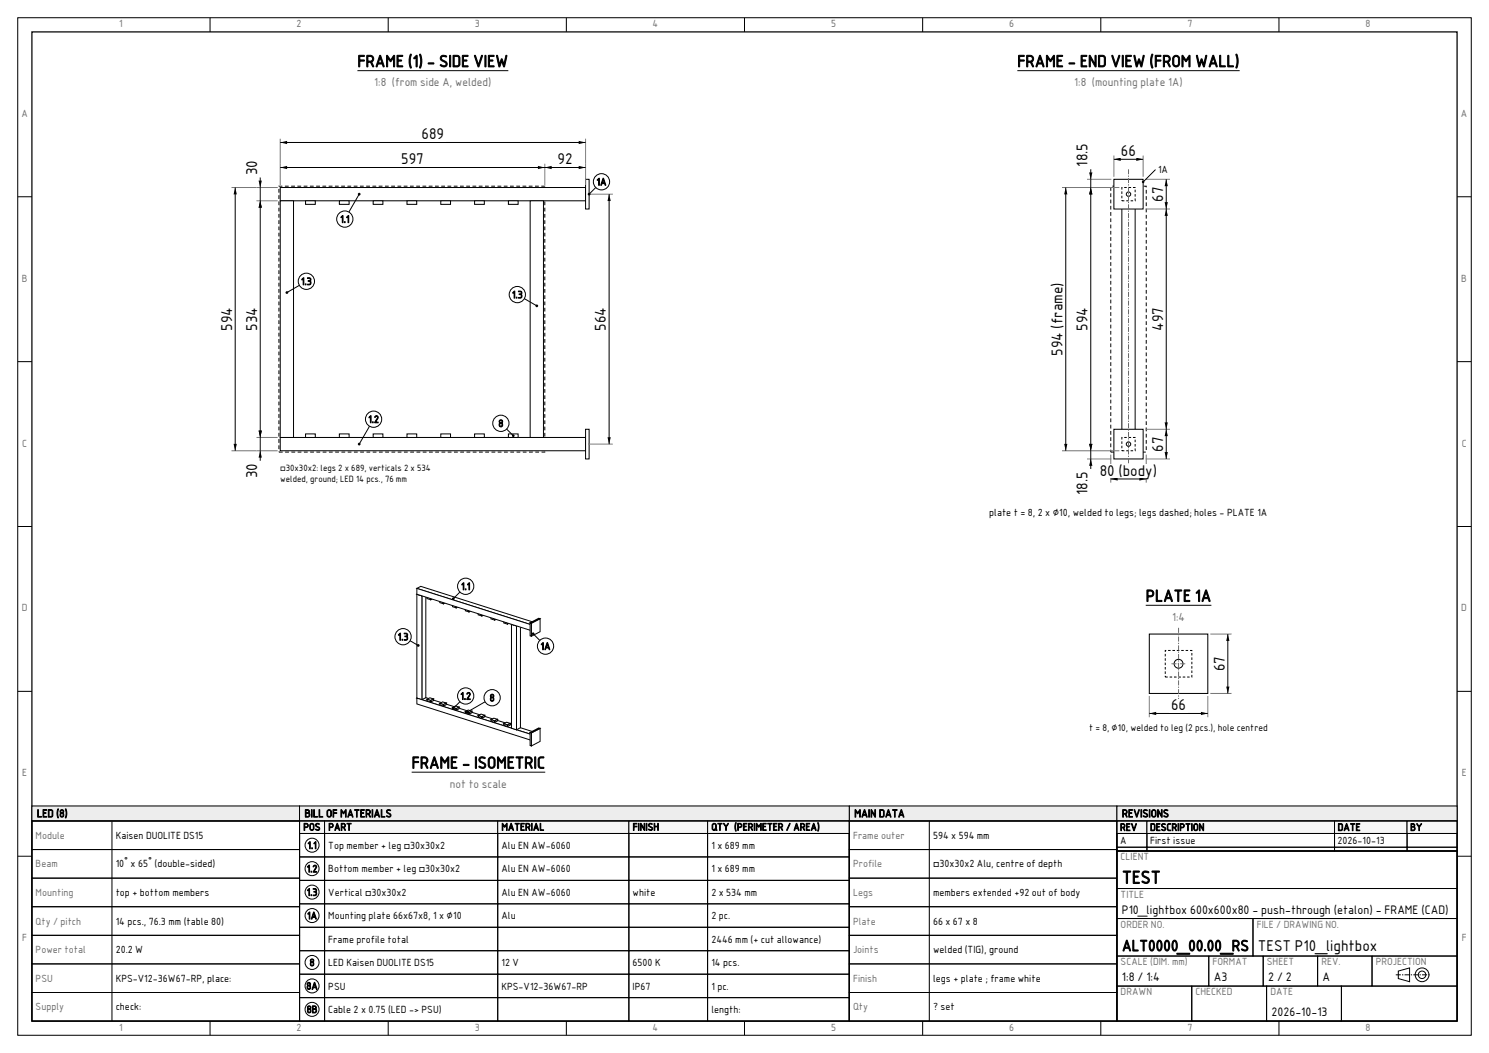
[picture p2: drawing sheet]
<svg xmlns="http://www.w3.org/2000/svg" width="420mm" height="297mm" viewBox="0 0 420 297" stroke-linecap="round" stroke-linejoin="round" font-family="sans-serif">
<g fill="none" stroke="#000" stroke-width=".28">
<path d="M5 5h410v287h-410zM59.3 5v4M109.5 5v4M159.7 5v4M210 5v4M260.2 5v4M310.5 5v4M360.7 5v4M5 55.5h4M411 55.5h4M5 102h4M411 102h4"/>
<path d="M5 148.5h4M411 148.5h4M5 195h4M411 195h4M5 241.5h4M411 241.5h4M59.3 288v4M109.5 288v4M159.7 288v4M210 288v4M260.2 288v4M310.5 288v4"/>
<path d="M360.7 288v4"/>
</g>
<path d="M9 9h402v279h-402z" fill="none" stroke="#000" stroke-width=".35"/>
<path d="M78.7 52.5h75v75h-75z" fill="none" stroke="#000" stroke-width=".28" stroke-dasharray="1.1 .7" stroke-linecap="butt"/>
<g fill="#fff" stroke="#000" stroke-width=".28">
<path d="M79 52.9h86.2v3.7h-86.2z" fill-rule="evenodd"/>
<path d="M79 123.4h86.2v3.7h-86.2z" fill-rule="evenodd"/>
<path d="M79 56.6h3.8v66.8h-3.8z" fill-rule="evenodd"/>
<path d="M149.5 56.6h3.8v66.8h-3.8z" fill-rule="evenodd"/>
<path d="M165.2 50.6h1v8.4h-1z" fill-rule="evenodd"/>
<path d="M165.2 121.1h1v8.4h-1z" fill-rule="evenodd"/>
<path d="M86.2 56.6h2.7v1h-2.7z" fill-rule="evenodd"/>
<path d="M95.7 56.6h2.8v1h-2.8z" fill-rule="evenodd"/>
<path d="M105.3 56.6h2.7v1h-2.7z" fill-rule="evenodd"/>
<path d="M114.8 56.6h2.7v1h-2.7z" fill-rule="evenodd"/>
<path d="M124.3 56.6h2.8v1h-2.8z" fill-rule="evenodd"/>
<path d="M133.9 56.6h2.7v1h-2.7z" fill-rule="evenodd"/>
<path d="M143.4 56.6h2.8v1h-2.8z" fill-rule="evenodd"/>
<path d="M86.2 122.4h2.7v1h-2.7z" fill-rule="evenodd"/>
<path d="M95.7 122.4h2.8v1h-2.8z" fill-rule="evenodd"/>
<path d="M105.3 122.4h2.7v1h-2.7z" fill-rule="evenodd"/>
<path d="M114.8 122.4h2.7v1h-2.7z" fill-rule="evenodd"/>
<path d="M124.3 122.4h2.8v1h-2.8z" fill-rule="evenodd"/>
<path d="M133.9 122.4h2.7v1h-2.7z" fill-rule="evenodd"/>
<path d="M143.4 122.4h2.8v1h-2.8z" fill-rule="evenodd"/>
</g>
<path d="M79 39.1v13.1M165.2 39.1v13.1M153.7 46.2v6" fill="none" stroke="#7a7a7a" stroke-width=".28"/>
<path d="M79 47.2h86.2M79 40.2h86.2" fill="none" stroke="#000" stroke-width=".28"/>
<path d="M79 47.2l2-.4v.9zM79 40.2l2-.5v.9zM151.7 46.8l2 .4-2 .5zM153.7 47.2l1.9-.4v.9zM163.2 46.8l2 .4-2 .5zM163.2 39.7l2 .5-2 .4z" fill="#000"/>
<path d="M118.5 36.1h7.2v3.8h-7.2z" fill-rule="evenodd" fill="#fff"/>
<path d="M65.3 52.9h13M72.3 56.6h6M65.3 127.1h13M72.3 123.4h6" fill="none" stroke="#7a7a7a" stroke-width=".28"/>
<path d="M66.3 52.9v74.2M73.4 50.1v79.9" fill="none" stroke="#000" stroke-width=".28"/>
<path d="M66.3 52.9l.5 1.9h-.9zM72.9 50.9h1l-.5 2zM73.4 56.6l.5 2h-1zM65.9 125.2h.9l-.5 1.9zM72.9 121.4h1l-.5 2zM73.4 127.1l.5 2h-1z" fill="#000"/>
<path d="M62.2 86.3h3.8v7.5h-3.8z" fill-rule="evenodd" fill="#fff"/>
<path d="M165.9 54.8h7M165.9 125.3h7" fill="none" stroke="#7a7a7a" stroke-width=".28"/>
<path d="M101.3 54.8l-4 7M171.8 54.8v70.5" fill="none" stroke="#000" stroke-width=".28"/>
<g fill="#000">
<path d="M171.8 54.8l.5 1.9h-.9zM171.4 123.3h.9l-.5 2z"/>
<circle cx="101.3" cy="54.8" r=".39"/>
</g>
<circle cx="97.3" cy="61.8" r="2.29" fill="#fff" stroke="#000" stroke-width=".28"/>
<path d="M105.4 118.2l-4.1 7.1" fill="none" stroke="#000" stroke-width=".28"/>
<circle cx="101.3" cy="125.3" r=".39" fill="#000"/>
<circle cx="105.4" cy="118.2" r="2.29" fill="#fff" stroke="#000" stroke-width=".28"/>
<path d="M86.4 79.3l-5.5 3.2" fill="none" stroke="#000" stroke-width=".28"/>
<circle cx="80.9" cy="82.5" r=".39" fill="#000"/>
<circle cx="86.4" cy="79.3" r="2.29" fill="#fff" stroke="#000" stroke-width=".28"/>
<path d="M145.9 83.1l5.5 3.2" fill="none" stroke="#000" stroke-width=".28"/>
<circle cx="151.4" cy="86.3" r=".39" fill="#000"/>
<circle cx="145.9" cy="83.1" r="2.29" fill="#fff" stroke="#000" stroke-width=".28"/>
<path d="M169.7 51.3l-3.5 3.5" fill="none" stroke="#000" stroke-width=".28"/>
<circle cx="166.2" cy="54.8" r=".39" fill="#000"/>
<circle cx="169.7" cy="51.3" r="2.29" fill="#fff" stroke="#000" stroke-width=".28"/>
<path d="M141.3 119.4l3.5 3.5" fill="none" stroke="#000" stroke-width=".28"/>
<circle cx="144.8" cy="122.9" r=".39" fill="#000"/>
<circle cx="141.3" cy="119.4" r="2.29" fill="#fff" stroke="#000" stroke-width=".28"/>
<path d="M100.8 19.9h42.6" fill="none" stroke="#000" stroke-width=".28"/>
<path d="M313.3 52.5h10v75h-10z" fill="none" stroke="#000" stroke-width=".28" stroke-dasharray="1.1 .7" stroke-linecap="butt"/>
<g fill="#fff" stroke="#000" stroke-width=".28">
<path d="M316.4 52.9h3.8v3.7h-3.8z" fill-rule="evenodd"/>
<path d="M316.7 53.1h3.2v3.3h-3.2z" fill-rule="evenodd"/>
<path d="M316.4 123.4h3.8v3.7h-3.8z" fill-rule="evenodd"/>
<path d="M316.7 123.6h3.2v3.3h-3.2z" fill-rule="evenodd"/>
<path d="M316.4 56.6h3.8v66.8h-3.8z" fill-rule="evenodd"/>
<path d="M314.2 50.6h8.2v8.4h-8.2z" fill-rule="evenodd"/>
<path d="M314.2 121.1h8.2v8.4h-8.2z" fill-rule="evenodd"/>
<circle cx="318.3" cy="54.8" r=".63"/>
<circle cx="318.3" cy="125.3" r=".63"/>
</g>
<path d="M316.4 52.9h3.8v3.7h-3.8zM316.4 123.4h3.8v3.7h-3.8z" fill="none" stroke="#000" stroke-width=".28" stroke-dasharray=".7 .5" stroke-linecap="butt"/>
<path d="M318.3 47.8v84.5" fill="none" stroke="#6e6e6e" stroke-width=".28" stroke-dasharray="1.4 .4 .4 .4" stroke-linecap="butt"/>
<path d="M313.3 128.2v8M323.3 128.2v8" fill="none" stroke="#7a7a7a" stroke-width=".28"/>
<path d="M313.3 135.1h10" fill="none" stroke="#000" stroke-width=".28"/>
<path d="M313.3 135.1l2-.5v1zM321.4 134.6l1.9 .5-1.9 .5z" fill="#000"/>
<path d="M309.8 131h17v3.8h-17z" fill-rule="evenodd" fill="#fff"/>
<path d="M314.2 43.9v6M322.4 43.9v6" fill="none" stroke="#7a7a7a" stroke-width=".28"/>
<path d="M314.2 44.9h8.2" fill="none" stroke="#000" stroke-width=".28"/>
<path d="M314.2 44.9l1.9-.4v.9zM320.5 44.5l1.9 .4-1.9 .5z" fill="#000"/>
<path d="M315.8 40.8h5.1v3.8h-5.1z" fill-rule="evenodd" fill="#fff"/>
<path d="M299.6 52.9h16.1M306.6 50.6h6.9M323.1 50.6h6.9M323.1 59h6.9M299.6 127.1h16.1M306.6 129.5h6.9M323.1 121.1h6.9M323.1 129.5h6.9" fill="none" stroke="#7a7a7a" stroke-width=".28"/>
<path d="M300.6 52.9v74.2M307.7 47.8v84.5M329 50.6v78.9" fill="none" stroke="#000" stroke-width=".28"/>
<path d="M300.6 52.9l.5 1.9h-.9zM307.2 48.6h.9l-.4 2zM307.7 52.9l.4 1.9h-.9zM329 50.6l.4 1.9h-.9zM328.5 57h.9l-.4 2zM329 59l.4 1.9h-.9zM300.2 125.2h.9l-.5 1.9zM307.2 125.2h.9l-.4 1.9zM307.7 129.5l.4 1.9h-.9zM328.5 119.1h.9l-.4 2zM329 121.1l.4 1.9h-.9zM328.5 127.5h.9l-.4 2z" fill="#000"/>
<path d="M296.5 79.2h3.8v21.6h-3.8z" fill-rule="evenodd" fill="#fff"/>
<path d="M287 19.9h62.7M325.9 47.8l-3.5 3.5" fill="none" stroke="#000" stroke-width=".28"/>
<circle cx="322.4" cy="51.3" r=".35" fill="#000"/>
<g fill="#fff" stroke="#000" stroke-width=".28">
<path d="M117.6 196.9l1.1-.6 32.6 10.4-1.1 .6z" fill-rule="evenodd"/>
<path d="M120.4 197.2l.8-.4 1.1 .4-.8 .4z" fill-rule="evenodd"/>
<path d="M121.5 197.6l.8-.4v.4l-.8 .4z" fill-rule="evenodd"/>
<path d="M120.4 197.2l1.1 .4v.4l-1.1-.3z" fill-rule="evenodd"/>
<path d="M124 198.4l.9-.4 1 .3-.8 .4z" fill-rule="evenodd"/>
<path d="M125.1 198.7l.8-.4v.4l-.8 .5z" fill-rule="evenodd"/>
<path d="M124 198.4l1.1 .3v.5l-1.1-.4z" fill-rule="evenodd"/>
<path d="M119 168.1l1.1-.6v29.3l-1.1 .6z" fill-rule="evenodd"/>
<path d="M127.7 199.5l.8-.4 1 .3-.8 .5z" fill-rule="evenodd"/>
<path d="M117.6 167.6l1.4 .5v29.3l-1.4-.5z" fill-rule="evenodd"/>
<path d="M128.7 199.9l.8-.5v.5l-.8 .4z" fill-rule="evenodd"/>
<path d="M127.7 199.5l1 .4v.4l-1-.3z" fill-rule="evenodd"/>
<path d="M131.3 200.7l.8-.4 1 .3-.8 .4z" fill-rule="evenodd"/>
<path d="M132.3 201l.8-.4v.4l-.8 .5z" fill-rule="evenodd"/>
<path d="M131.3 200.7l1 .3v.5l-1-.4z" fill-rule="evenodd"/>
<path d="M117.6 196.9l32.6 10.4v1.6l-32.6-10.4z" fill-rule="evenodd"/>
<path d="M134.9 201.8l.8-.4 1 .3-.8 .5z" fill-rule="evenodd"/>
<path d="M135.9 202.2l.8-.5v.5l-.8 .4z" fill-rule="evenodd"/>
<path d="M134.9 201.8l1 .4v.4l-1-.3z" fill-rule="evenodd"/>
<path d="M117.6 167.6l1.1-.6 1.4 .5-1.1 .6z" fill-rule="evenodd"/>
<path d="M120.4 168.4l.8-.4 1.1 .3-.8 .4z" fill-rule="evenodd"/>
<path d="M138.5 203l.8-.4 1 .3-.8 .4z" fill-rule="evenodd"/>
<path d="M121.5 168.7l.8-.4v.4l-.8 .5z" fill-rule="evenodd"/>
<path d="M139.5 203.3l.8-.4v.4l-.8 .4z" fill-rule="evenodd"/>
<path d="M120.4 168.4l1.1 .3v.5l-1.1-.4z" fill-rule="evenodd"/>
<path d="M138.5 203l1 .3v.4l-1-.3z" fill-rule="evenodd"/>
<path d="M124 169.5l.9-.4 1 .3-.8 .5z" fill-rule="evenodd"/>
<path d="M142.1 204.1l.8-.4 1 .3-.8 .5z" fill-rule="evenodd"/>
<path d="M125.1 169.9l.8-.5v.5l-.8 .4z" fill-rule="evenodd"/>
<path d="M143.1 204.5l.8-.5v.5l-.8 .4z" fill-rule="evenodd"/>
<path d="M124 169.5l1.1 .4v.4l-1.1-.3z" fill-rule="evenodd"/>
<path d="M142.1 204.1l1 .4v.4l-1-.3z" fill-rule="evenodd"/>
<path d="M127.7 170.7l.8-.4 1 .3-.8 .4z" fill-rule="evenodd"/>
<path d="M128.7 171l.8-.4v.4l-.8 .5z" fill-rule="evenodd"/>
<path d="M127.7 170.7l1 .3v.5l-1-.4z" fill-rule="evenodd"/>
<path d="M150.2 207.3l1.1-.6v1.6l-1.1 .6z" fill-rule="evenodd"/>
<path d="M131.3 171.8l.8-.4 1 .3-.8 .5z" fill-rule="evenodd"/>
<path d="M149.9 206.7l2.4-1.3v3.7l-2.4 1.3z" fill-rule="evenodd"/>
<path d="M132.3 172.2l.8-.5v.5l-.8 .4z" fill-rule="evenodd"/>
<path d="M131.3 171.8l1 .4v.4l-1-.3z" fill-rule="evenodd"/>
<path d="M149.5 206.6l2.5-1.3 .3 .1-2.4 1.3z" fill-rule="evenodd"/>
<path d="M149.5 206.6l.4 .1v3.7l-.4-.1z" fill-rule="evenodd"/>
<path d="M117.6 166l1.1-.6 32.6 10.3-1.1 .6z" fill-rule="evenodd"/>
<path d="M134.9 173l.8-.4 1 .3-.8 .4z" fill-rule="evenodd"/>
<path d="M135.9 173.3l.8-.4v.4l-.8 .4z" fill-rule="evenodd"/>
<path d="M134.9 173l1 .3v.4l-1-.3z" fill-rule="evenodd"/>
<path d="M145.7 176.5l1.1-.5v29.3l-1.1 .5z" fill-rule="evenodd"/>
<path d="M144.3 176.1l1.4 .4v29.3l-1.4-.4z" fill-rule="evenodd"/>
<path d="M138.5 174.1l.8-.4 1 .3-.8 .5z" fill-rule="evenodd"/>
<path d="M139.5 174.5l.8-.5v.5l-.8 .4z" fill-rule="evenodd"/>
<path d="M138.5 174.1l1 .4v.4l-1-.3z" fill-rule="evenodd"/>
<path d="M142.1 175.3l.8-.5 1 .4-.8 .4z" fill-rule="evenodd"/>
<path d="M143.1 175.6l.8-.4v.4l-.8 .4z" fill-rule="evenodd"/>
<path d="M142.1 175.3l1 .3v.4l-1-.3z" fill-rule="evenodd"/>
<path d="M144.3 176.1l1.1-.6 1.4 .5-1.1 .5z" fill-rule="evenodd"/>
<path d="M117.6 166l32.6 10.3v1.7l-32.6-10.4z" fill-rule="evenodd"/>
<path d="M150.2 176.3l1.1-.6v1.7l-1.1 .6z" fill-rule="evenodd"/>
<path d="M149.9 175.8l2.4-1.3v3.7l-2.4 1.2z" fill-rule="evenodd"/>
<path d="M149.5 175.7l2.5-1.3 .3 .1-2.4 1.3z" fill-rule="evenodd"/>
<path d="M149.5 175.7l.4 .1v3.6l-.4-.1z" fill-rule="evenodd"/>
</g>
<path d="M131.4 165.4l-3.5 3.5" fill="none" stroke="#000" stroke-width=".28"/>
<circle cx="127.9" cy="168.9" r=".39" fill="#000"/>
<circle cx="131.4" cy="165.4" r="2.29" fill="#fff" stroke="#000" stroke-width=".28"/>
<path d="M131.4 196.3l-3.5 3.5" fill="none" stroke="#000" stroke-width=".28"/>
<circle cx="127.9" cy="199.8" r=".39" fill="#000"/>
<circle cx="131.4" cy="196.3" r="2.29" fill="#fff" stroke="#000" stroke-width=".28"/>
<path d="M113.7 179.6l4.3 2.5" fill="none" stroke="#000" stroke-width=".28"/>
<circle cx="118" cy="182.1" r=".39" fill="#000"/>
<circle cx="113.7" cy="179.6" r="2.29" fill="#fff" stroke="#000" stroke-width=".28"/>
<path d="M150.4 178.8l3.5 3.4" fill="none" stroke="#000" stroke-width=".28"/>
<circle cx="150.4" cy="178.8" r=".39" fill="#000"/>
<circle cx="153.9" cy="182.2" r="2.29" fill="#fff" stroke="#000" stroke-width=".28"/>
<path d="M138.8 196.8l-7 4.1" fill="none" stroke="#000" stroke-width=".28"/>
<circle cx="131.8" cy="200.9" r=".39" fill="#000"/>
<circle cx="138.8" cy="196.8" r="2.29" fill="#fff" stroke="#000" stroke-width=".28"/>
<path d="M116.1 217.8h37.7" fill="none" stroke="#000" stroke-width=".28"/>
<g fill="#fff" stroke="#000" stroke-width=".28">
<path d="M324.2 178.8h16.5v16.8h-16.5z" fill-rule="evenodd"/>
<circle cx="332.4" cy="187.2" r="1.25"/>
</g>
<path d="M328.7 183.5h7.5v7.5h-7.5z" fill="none" stroke="#000" stroke-width=".28" stroke-dasharray=".7 .5" stroke-linecap="butt"/>
<path d="M332.4 177.1v20.3M330.4 187.2h4" fill="none" stroke="#6e6e6e" stroke-width=".28" stroke-dasharray="1.4 .4 .4 .4" stroke-linecap="butt"/>
<path d="M324.2 196.3v6M340.7 196.3v6" fill="none" stroke="#7a7a7a" stroke-width=".28"/>
<path d="M324.2 201.2h16.5" fill="none" stroke="#000" stroke-width=".28"/>
<path d="M324.2 201.2l1.9-.4v.9zM338.7 200.8l2 .4-2 .5z" fill="#000"/>
<path d="M329.9 197.1h5.1v3.8h-5.1z" fill-rule="evenodd" fill="#fff"/>
<path d="M341.4 178.8h6M341.4 195.6h6" fill="none" stroke="#7a7a7a" stroke-width=".28"/>
<path d="M346.3 178.8v16.8" fill="none" stroke="#000" stroke-width=".28"/>
<path d="M346.3 178.8l.5 2h-.9zM345.9 193.7h.9l-.5 1.9z" fill="#000"/>
<path d="M342.2 184.7h3.8v5.1h-3.8z" fill-rule="evenodd" fill="#fff"/>
<path d="M323.2 170.7h18.5" fill="none" stroke="#000" stroke-width=".28"/>
<path d="M9 227.3h75.5v4.3h-75.5z" fill-rule="evenodd" fill="#ededed" stroke="#000" stroke-width=".28"/>
<path d="M9 231.6h75.5v8h-75.5zM9 239.6h75.5v8.1h-75.5zM9 231.6h75.5v56.4h-75.5zM31.6 231.6v56.4M9 247.7h75.5v8h-75.5zM9 255.7h75.5v8.1h-75.5zM9 263.8h75.5v8.1h-75.5zM9 271.9h75.5v8h-75.5zM9 279.9h75.5v8.1h-75.5z" fill="none" stroke="#000" stroke-width=".28"/>
<path d="M239.6 227.3h75.4v4.3h-75.4z" fill-rule="evenodd" fill="#ededed" stroke="#000" stroke-width=".28"/>
<path d="M239.6 231.6h75.4v8h-75.4zM239.6 239.6h75.4v8.1h-75.4zM239.6 231.6h75.4v56.4h-75.4zM262.1 231.6v56.4M239.6 247.7h75.4v8h-75.4zM239.6 255.7h75.4v8.1h-75.4zM239.6 263.8h75.4v8.1h-75.4zM239.6 271.9h75.4v8h-75.4zM239.6 279.9h75.4v8.1h-75.4z" fill="none" stroke="#000" stroke-width=".28"/>
<path d="M84.5 227.3h155v4.3h-155z" fill-rule="evenodd" fill="#ededed" stroke="#000" stroke-width=".28"/>
<g fill="#f6f6f6" stroke="#000" stroke-width=".28">
<path d="M84.5 231.6h7v3.5h-7z" fill-rule="evenodd"/>
<path d="M91.5 231.6h48.9v3.5h-48.9z" fill-rule="evenodd"/>
<path d="M140.4 231.6h37v3.5h-37z" fill-rule="evenodd"/>
<path d="M177.4 231.6h22.2v3.5h-22.2z" fill-rule="evenodd"/>
<path d="M199.6 231.6h39.9v3.5h-39.9z" fill-rule="evenodd"/>
</g>
<path d="M84.5 235.1h7v6.6h-7z" fill="none" stroke="#000" stroke-width=".28"/>
<circle cx="88" cy="238.4" r="1.98" fill="#fff" stroke="#000" stroke-width=".28"/>
<path d="M91.5 235.1h48.9v6.6h-48.9zM140.4 235.1h37v6.6h-37zM177.4 235.1h22.2v6.6h-22.2zM199.6 235.1h39.9v6.6h-39.9zM84.5 241.7h7v6.6h-7z" fill="none" stroke="#000" stroke-width=".28"/>
<circle cx="88" cy="245" r="1.98" fill="#fff" stroke="#000" stroke-width=".28"/>
<path d="M84.5 248.3h7v6.6h-7zM91.5 241.7h48.9v6.6h-48.9zM140.4 241.7h37v6.6h-37zM177.4 241.7h22.2v6.6h-22.2zM199.6 241.7h39.9v6.6h-39.9z" fill="none" stroke="#000" stroke-width=".28"/>
<circle cx="88" cy="251.6" r="1.98" fill="#fff" stroke="#000" stroke-width=".28"/>
<path d="M84.5 254.9h7v6.6h-7zM91.5 248.3h48.9v6.6h-48.9zM140.4 248.3h37v6.6h-37zM177.4 248.3h22.2v6.6h-22.2zM199.6 248.3h39.9v6.6h-39.9z" fill="none" stroke="#000" stroke-width=".28"/>
<circle cx="88" cy="258.2" r="1.98" fill="#fff" stroke="#000" stroke-width=".28"/>
<path d="M91.5 254.9h48.9v6.6h-48.9zM140.4 254.9h37v6.6h-37zM177.4 254.9h22.2v6.6h-22.2zM199.6 254.9h39.9v6.6h-39.9zM84.5 261.5h7v6.7h-7zM84.5 268.2h7v6.6h-7zM91.5 261.5h48.9v6.7h-48.9zM140.4 261.5h37v6.7h-37zM177.4 261.5h22.2v6.7h-22.2zM199.6 261.5h39.9v6.7h-39.9z" fill="none" stroke="#000" stroke-width=".28"/>
<circle cx="88" cy="271.5" r="1.98" fill="#fff" stroke="#000" stroke-width=".28"/>
<path d="M84.5 274.8h7v6.6h-7zM91.5 268.2h48.9v6.6h-48.9zM140.4 268.2h37v6.6h-37zM177.4 268.2h22.2v6.6h-22.2zM199.6 268.2h39.9v6.6h-39.9z" fill="none" stroke="#000" stroke-width=".28"/>
<circle cx="88" cy="278.1" r="1.98" fill="#fff" stroke="#000" stroke-width=".28"/>
<path d="M91.5 274.8h48.9v6.6h-48.9zM140.4 274.8h37v6.6h-37zM177.4 274.8h22.2v6.6h-22.2zM199.6 274.8h39.9v6.6h-39.9zM84.5 281.4h7v6.6h-7z" fill="none" stroke="#000" stroke-width=".28"/>
<circle cx="88" cy="284.7" r="1.98" fill="#fff" stroke="#000" stroke-width=".28"/>
<path d="M84.5 231.6h155v56.4h-155zM91.5 281.4h48.9v6.6h-48.9zM140.4 281.4h37v6.6h-37zM177.4 281.4h22.2v6.6h-22.2zM199.6 281.4h39.9v6.6h-39.9z" fill="none" stroke="#000" stroke-width=".28"/>
<path d="M315 227.3h96v4.3h-96z" fill-rule="evenodd" fill="#ededed" stroke="#000" stroke-width=".28"/>
<g fill="#f6f6f6" stroke="#000" stroke-width=".28">
<path d="M315 231.6h8.5v3.5h-8.5z" fill-rule="evenodd"/>
<path d="M323.5 231.6h52.9v3.5h-52.9z" fill-rule="evenodd"/>
<path d="M376.4 231.6h20.5v3.5h-20.5z" fill-rule="evenodd"/>
<path d="M396.9 231.6h14.1v3.5h-14.1z" fill-rule="evenodd"/>
</g>
<g fill="none" stroke="#000" stroke-width=".28">
<path d="M315 235.1h8.5v3.9h-8.5zM315 239h8.5v1h-8.5zM315 231.6h96v8.4h-96zM323.5 235.1h52.9v3.9h-52.9zM323.5 239h52.9v1h-52.9zM376.4 235.1h20.5v3.9h-20.5zM376.4 239h20.5v1h-20.5zM396.9 235.1h14.1v3.9h-14.1zM396.9 239h14.1v1h-14.1zM315 240h96v10.6h-96zM315 250.6h96v8.5h-96zM315 259.1h38.4v10.6h-38.4z"/>
<path d="M353.4 259.1h57.6v10.6h-57.6zM315 269.7h26v8.4h-26zM315 278.1h21.2v9.9h-21.2zM336.2 278.1h21.1v9.9h-21.1zM341 269.7h15.3v8.4h-15.3zM356.3 269.7h15.4v8.4h-15.4zM357.3 278.1h21.1v9.9h-21.1zM371.7 269.7h15.3v8.4h-15.3zM378.4 278.1h32.6v9.9h-32.6zM387 269.7h24v8.4h-24zM394.4 273.9l3.2-.9v3.9l-3.2-.9z"/>
<circle cx="401.1" cy="274.9" r="1.94"/>
<circle cx="401.1" cy="274.9" r="1.06"/>
</g>
<path d="M393.7 274.9h9.9" fill="none" stroke="#000" stroke-width=".28" stroke-dasharray="1.4 .4 .4 .4" stroke-linecap="butt"/>
<path d="M315 240h96v48h-96z" fill="none" stroke="#000" stroke-width=".35"/>
<text font-size="4.9" x="316.5" y="249.2">TEST</text>
<g font-size="4.6">
<text x="100.8" y="18.9">FRAME (1) - SIDE VIEW</text>
<text x="287" y="18.9">FRAME - END VIEW (FROM WALL)</text>
<text x="323.2" y="169.7">PLATE 1A</text>
<text x="116.1" y="216.7">FRAME - ISOMETRIC</text>
</g>
<text font-size="4.3" x="316.5" y="268.2">ALT0000_00.00_RS</text>
<g font-size="4.2">
<text x="118.9" y="39.3">689</text>
<text x="113.2" y="46.4">597</text>
<text x="157.3" y="46.4">92</text>
<text x="306.8" y="47" transform="rotate(-90 306.8 47)">18.5</text>
<text x="316.2" y="44.1">66</text>
<text x="72.5" y="49.4" transform="rotate(-90 72.5 49.4)">30</text>
<text x="328.1" y="56.9" transform="rotate(-90 328.1 56.9)">67</text>
<text x="65.5" y="93.3" transform="rotate(-90 65.5 93.3)">594</text>
<text x="72.5" y="93.3" transform="rotate(-90 72.5 93.3)">534</text>
<text x="170.9" y="93.3" transform="rotate(-90 170.9 93.3)">564</text>
<text x="306.8" y="93.3" transform="rotate(-90 306.8 93.3)">594</text>
<text x="328.1" y="93.3" transform="rotate(-90 328.1 93.3)">497</text>
<text x="299.7" y="100.4" transform="rotate(-90 299.7 100.4)">594 (frame)</text>
<text x="328.1" y="127.4" transform="rotate(-90 328.1 127.4)">67</text>
<text x="72.5" y="134.9" transform="rotate(-90 72.5 134.9)">30</text>
<text x="310.2" y="134.2">80 (body)</text>
<text x="306.8" y="139.6" transform="rotate(-90 306.8 139.6)">18.5</text>
<text x="345.4" y="189.3" transform="rotate(-90 345.4 189.3)">67</text>
<text x="330.3" y="200.4">66</text>
<text x="354.8" y="268.2">TEST P10_lightbox</text>
</g>
<g font-size="3.4">
<text x="316.5" y="257.7">P10_lightbox 600x600x80 - push-through (etalon) - FRAME (CAD)</text>
<text x="316.5" y="276.7">1:8 / 1:4</text>
<text x="342.4" y="276.7">A3</text>
<text x="357.7" y="276.7">2 / 2</text>
<text x="373.1" y="276.7">A</text>
<text x="358.7" y="286.6">2026-10-13</text>
</g>
<g font-size="3.2" fill="#6e6e6e">
<text x="105.6" y="24.3">1:8 (from side A, welded)</text>
<text x="303" y="24.3">1:8 (mounting plate 1A)</text>
<text x="330.6" y="175">1:4</text>
<text x="126.9" y="222.1">not to scale</text>
</g>
<g font-size="3">
<text x="10.4" y="230.5">LED (8)</text>
<text x="85.9" y="230.5">BILL OF MATERIALS</text>
<text x="241" y="230.5">MAIN DATA</text>
<text x="316.5" y="230.5">REVISIONS</text>
</g>
<g font-size="2.8" fill="#6e6e6e">
<text x="33.6" y="7.7">1</text>
<text x="83.7" y="7.7">2</text>
<text x="133.9" y="7.7">3</text>
<text x="184.1" y="7.7">4</text>
<text x="234.4" y="7.7">5</text>
<text x="284.7" y="7.7">6</text>
<text x="334.9" y="7.7">7</text>
<text x="385.2" y="7.7">8</text>
<text x="6.1" y="33">A</text>
<text x="412.1" y="33">A</text>
<text x="6.2" y="79.5">B</text>
<text x="412.2" y="79.5">B</text>
<text x="6.3" y="126">C</text>
<text x="412.3" y="126">C</text>
<text x="6.2" y="172.5">D</text>
<text x="412.2" y="172.5">D</text>
<text x="6.3" y="219">E</text>
<text x="412.3" y="219">E</text>
<text x="10.1" y="236.6">Module</text>
<text x="240.6" y="236.6">Frame outer</text>
<text x="10.1" y="244.7">Beam</text>
<text x="240.6" y="244.7">Profile</text>
<text x="316.1" y="242.7">CLIENT</text>
<text x="10.1" y="252.7">Mounting</text>
<text x="240.6" y="252.7">Legs</text>
<text x="316.1" y="253.3">TITLE</text>
<text x="10.1" y="260.8">Qty / pitch</text>
<text x="240.6" y="260.8">Plate</text>
<text x="316.1" y="261.7">ORDER NO.</text>
<text x="354.5" y="261.7">FILE / DRAWING NO.</text>
<text x="6.3" y="265.5">F</text>
<text x="10.1" y="268.9">Power total</text>
<text x="240.6" y="268.9">Joints</text>
<text x="412.3" y="265.5">F</text>
<text x="316.1" y="272.3">SCALE (DIM. mm)</text>
<text x="342" y="272.3">FORMAT</text>
<text x="357.4" y="272.3">SHEET</text>
<text x="372.7" y="272.3">REV.</text>
<text x="388.1" y="272.3">PROJECTION</text>
<text x="10.1" y="276.9">PSU</text>
<text x="240.6" y="276.9">Finish</text>
<text x="316.1" y="280.8">DRAWN</text>
<text x="337.2" y="280.8">CHECKED</text>
<text x="358.3" y="280.8">DATE</text>
<text x="10.1" y="285">Supply</text>
<text x="240.6" y="285">Qty</text>
<text x="33.6" y="290.7">1</text>
<text x="83.7" y="290.7">2</text>
<text x="133.9" y="290.7">3</text>
<text x="184.1" y="290.7">4</text>
<text x="234.4" y="290.7">5</text>
<text x="284.7" y="290.7">6</text>
<text x="334.9" y="290.7">7</text>
<text x="385.2" y="290.7">8</text>
</g>
<g font-size="2.8">
<text x="168.2" y="52.3">1A</text>
<text x="326.6" y="48.8">1A</text>
<text x="96" y="62.8">1.1</text>
<text x="84.9" y="80.4">1.3</text>
<text x="144.4" y="84.1">1.3</text>
<text x="103.9" y="119.3">1.2</text>
<text x="140.6" y="120.4">8</text>
<text x="279" y="145.7">plate t = 8, 2 x ⌀10, welded to legs; legs dashed; holes - PLATE 1A</text>
<text x="130" y="166.4">1.1</text>
<text x="112.2" y="180.6">1.3</text>
<text x="152.5" y="183.3">1A</text>
<text x="129.8" y="197.3">1.2</text>
<text x="138.1" y="197.8">8</text>
<text x="32.6" y="236.6">Kaisen DUOLITE DS15</text>
<text x="85.6" y="234.2">POS</text>
<text x="86.7" y="239.4">1.1</text>
<text x="92.6" y="234.2">PART</text>
<text x="92.6" y="239.4">Top member + leg □30x30x2</text>
<text x="141.4" y="234.2">MATERIAL</text>
<text x="141.4" y="239.4">Alu EN AW-6060</text>
<text x="178.4" y="234.2">FINISH</text>
<text x="200.6" y="234.2">QTY (PERIMETER / AREA)</text>
<text x="200.6" y="239.4">1 x 689 mm</text>
<text x="263.2" y="236.6">594 x 594 mm</text>
<text x="315.9" y="234.3">REV</text>
<text x="315.9" y="238">A</text>
<text x="324.4" y="234.3">DESCRIPTION</text>
<text x="324.4" y="238">First issue</text>
<text x="377.3" y="234.3">DATE</text>
<text x="377.3" y="238">2026-10-13</text>
<text x="397.8" y="234.3">BY</text>
<text x="32.6" y="244.7">10˚ x 65˚ (double-sided)</text>
<text x="263.2" y="244.7">□30x30x2 Alu, centre of depth</text>
<text x="86.5" y="246">1.2</text>
<text x="92.6" y="246">Bottom member + leg □30x30x2</text>
<text x="141.4" y="246">Alu EN AW-6060</text>
<text x="200.6" y="246">1 x 689 mm</text>
<text x="32.6" y="252.7">top + bottom members</text>
<text x="86.5" y="252.6">1.3</text>
<text x="92.6" y="252.6">Vertical □30x30x2</text>
<text x="141.4" y="252.6">Alu EN AW-6060</text>
<text x="178.4" y="252.6">white</text>
<text x="200.6" y="252.6">2 x 534 mm</text>
<text x="263.2" y="252.7">members extended +92 out of body</text>
<text x="32.6" y="260.8">14 pcs., 76.3 mm (table 80)</text>
<text x="86.6" y="259.3">1A</text>
<text x="92.6" y="259.3">Mounting plate 66x67x8, 1 x ⌀10</text>
<text x="141.4" y="259.3">Alu</text>
<text x="200.6" y="259.3">2 pc.</text>
<text x="263.2" y="260.8">66 x 67 x 8</text>
<text x="32.6" y="268.9">20.2 W</text>
<text x="92.6" y="265.9">Frame profile total</text>
<text x="200.6" y="265.9">2446 mm (+ cut allowance)</text>
<text x="263.2" y="268.9">welded (TIG), ground</text>
<text x="87.3" y="272.5">8</text>
<text x="92.6" y="272.5">LED Kaisen DUOLITE DS15</text>
<text x="141.4" y="272.5">12 V</text>
<text x="178.4" y="272.5">6500 K</text>
<text x="200.6" y="272.5">14 pcs.</text>
<text x="32.6" y="276.9">KPS-V12-36W67-RP, place:</text>
<text x="86.4" y="279.1">8A</text>
<text x="92.6" y="279.1">PSU</text>
<text x="141.4" y="279.1">KPS-V12-36W67-RP</text>
<text x="178.4" y="279.1">IP67</text>
<text x="200.6" y="279.1">1 pc.</text>
<text x="263.2" y="276.9">legs + plate ; frame white</text>
<text x="32.6" y="285">check:</text>
<text x="86.5" y="285.7">8B</text>
<text x="92.6" y="285.7">Cable 2 x 0.75 (LED -&gt; PSU)</text>
<text x="200.6" y="285.7">length:</text>
<text x="263.2" y="285">? set</text>
</g>
<text font-size="2.6" x="307.2" y="206.2">t = 8, ⌀10, welded to leg (2 pcs.), hole centred</text>
<g font-size="2.5">
<text x="79" y="132.8">□30x30x2: legs 2 x 689, verticals 2 x 534</text>
<text x="79" y="136">welded, ground; LED 14 pcs., 76 mm</text>
</g>
</svg>
